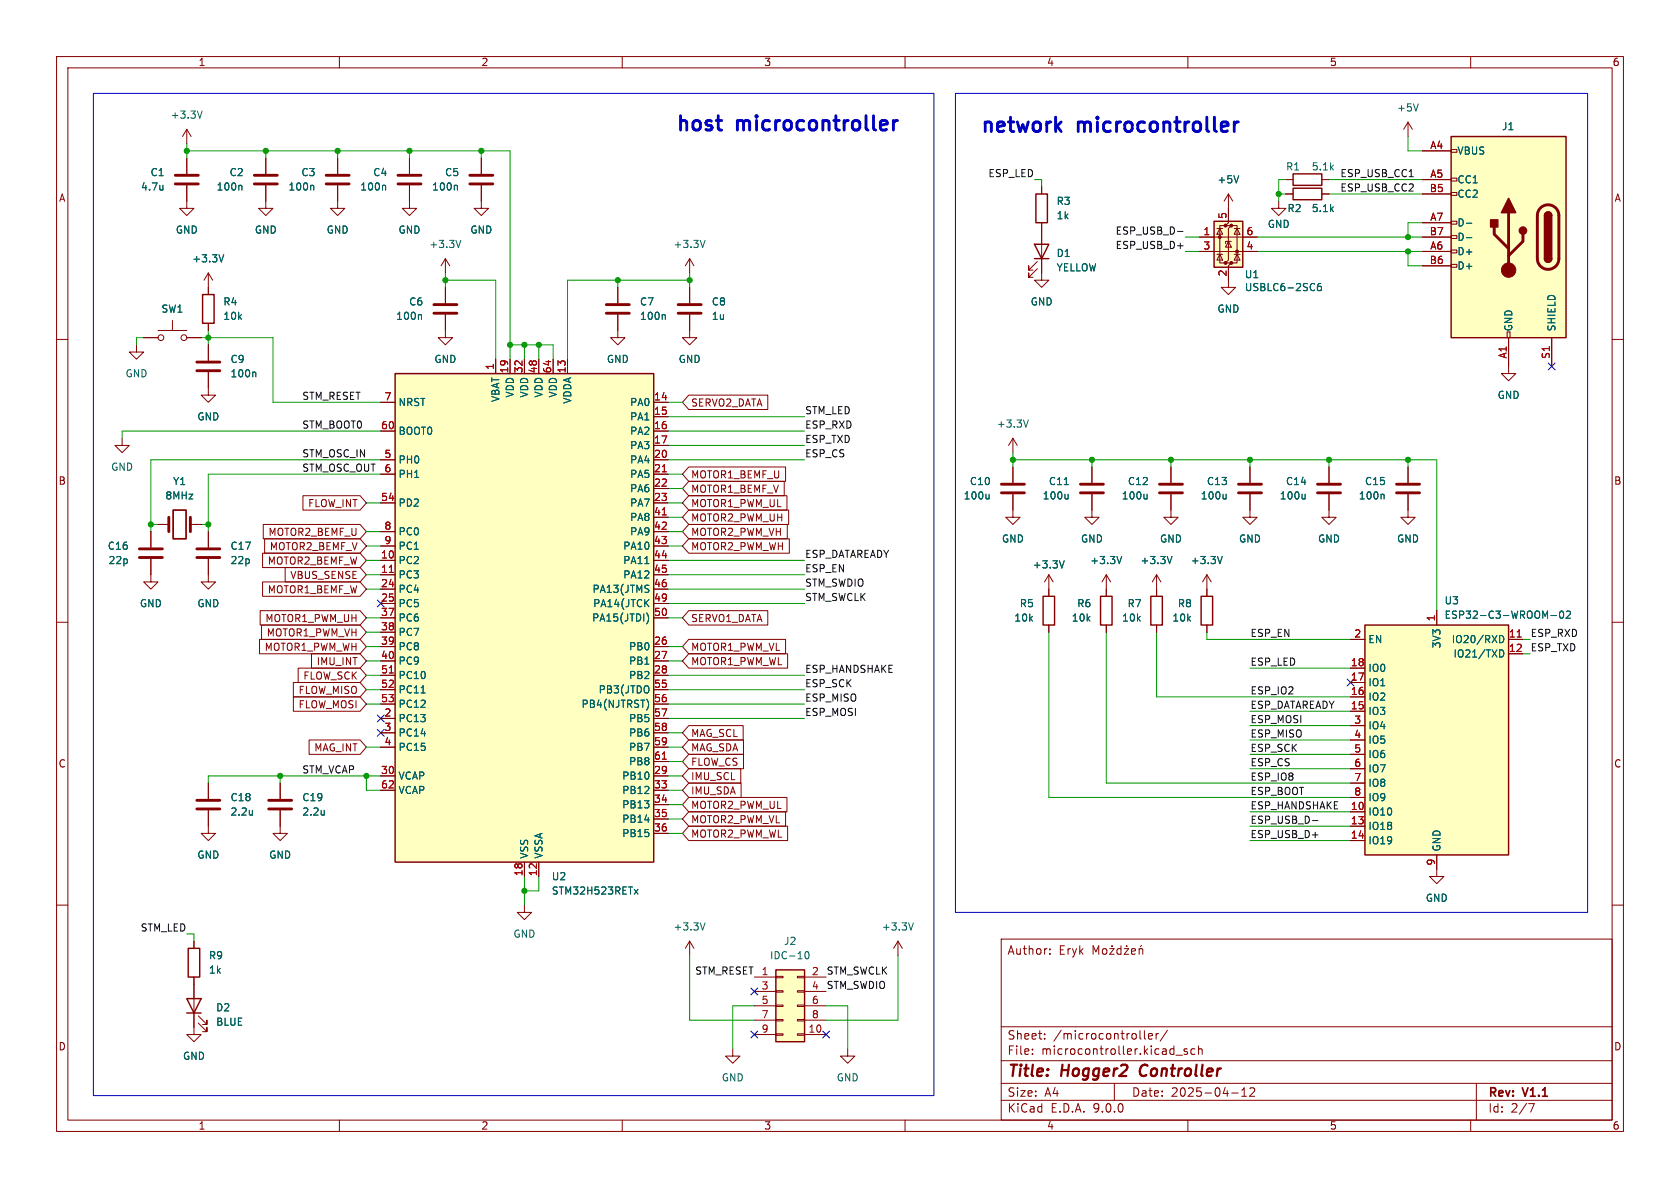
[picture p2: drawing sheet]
<svg xmlns="http://www.w3.org/2000/svg" width="297mm" height="210mm" viewBox="0 0 297 210" stroke-linecap="round" stroke-linejoin="round" font-family="sans-serif">
<g fill="none" stroke="#840000" stroke-width=".18">
<path d="M10 10h277v190h-277zM12 12h273v186h-273zM60 10v2M110 10v2M160 10v2M210 10v2M260 10v2M36.8 48.3l-.7 1.2M36.8 48.3l.8 1.2M36.8 48.3v2.5M10 60h2M285 60h2"/>
<path d="M10 110h2M285 110h2M10 160h2M121.9 166.4l.8 1.2M121.9 166.4l-.7 1.2M121.9 166.4v2.5M177 166h108v32h-108zM185.6 168.6v.1M185.6 167.8v.1M193.2 168.7v-1.5l.5 1.1 .5-1.1v1.5M195 167.8l.4-.1 .3 .3v.4l-.3 .3-.4-.1-.1-.2v-.4zM196.2 167.7h.8l-.8 1h.8"/>
<path d="M196.6 167.2v.1M198.2 167.8l-.5-.1-.2 .3v.4l.1 .2h.6M198.2 167.2v1.5M198.7 167.7h.8l-.8 1h.8M199.2 167.2v.1M200 168.2l.7-.1v-.3l-.5-.1-.2 .2 .1 .7h.6M201.4 167.8l.2-.1 .4 .1v.9M201.4 167.7v1M201.8 167.1l-.2 .2M285 160h2M34.3 181.6v1.3h1.3l-1.3 1.3-1.3-1.3h1.3M60 198v2"/>
<path d="M110 198v2M160 198v2M177 194.5h108M177 191.5h108M177 187.5h108M177 181.5h108M182.5 186.3v.1M182.5 185.5v.1M184.7 183.6v.1M184.7 182.8v.1M197 191.5v3M202.3 182.2v1.3l.2 .2"/>
<path d="M203 183.2l.7-.1v-.3l-.5-.1-.2 .2 .1 .7h.6M204.4 182.7v1M204.8 182.7l-.3 .1-.1 .2M206.4 182.1l-1.3 2M207.9 186.5h1.1M209.9 185.5l-.4-.1-.2 .2 .1 .2 .5 .2v.3h-.6M210 198v2M211.2 185.5l-.4-.1-.3 .3v.4l.2 .2h.5M211.9 185.5l.2-.1 .4 .1v.9M211.9 184.9v1.5M217.7 193.2h1.2M219.5 193.8h.9"/>
<path d="M219.5 192.7l.5-.4v1.5M221 192.4l.5-.1 .2 .1 .1 .3-.9 1.1h.9M260 198v2M261 191.5v6.5M270.2 195.1h1l-.6 1.5"/>
</g>
<path d="M201.8 188.5a1.27 1.27 0 0 0 0 1.6" fill="none" stroke="#840000" stroke-width=".4"/>
<path d="M39.6 45l-.5 1.3M124.6 163.1l-.4 1.3" fill="none" stroke="#006464" stroke-width=".18"/>
<path d="M137.2 171.5h5v12.7h-5z" fill="#ffffc2"/>
<path d="M33 176.5h2.6l-1.3 2.6zM33 179.1h2.6M33.3 167.6h2v5.1h-2zM137.2 171.5h5v12.7h-5z" fill="none" stroke="#840000" stroke-width=".25"/>
<g fill="none" stroke="#840000" stroke-width=".18">
<path d="M33 32.8v4h-1.3l1.3 1.3 1.3-1.3h-1.3M33 22.9v2.5M33 27.9v2.8M33 22.9l.8 1.2M33 22.9l-.7 1.2M47 35.6v1.2h-1.3l1.3 1.3 1.3-1.3h-1.3M72.4 32.8v4h-1.3l1.3 1.3 1.3-1.3h-1.3M72.4 27.9v2.8M85.1 32.8v4h-1.3l1.3 1.3 1.3-1.3h-1.3M85.1 27.9v2.8M25.4 59.7h2.5M27.9 58.4h5.1"/>
<path d="M30.5 56.6v1.8M33 59.7h2.6M78.7 45.7l-.7 1.3M78.7 45.7l.8 1.3M78.7 45.7v2.6M109.2 55.6v4.1h1.3l-1.3 1.3-1.3-1.3h1.3M109.2 50.8v2.8M121.9 55.6v4.1h1.3l-1.3 1.3-1.3-1.3h1.3M121.9 45.7l-.7 1.3M121.9 45.7l.8 1.3M121.9 45.7v2.6M121.9 50.8v2.8"/>
<path d="M21.6 77.5v1.2h1.3l-1.3 1.3-1.3-1.3h1.3M24.1 61v1.2h1.3l-1.3 1.3-1.2-1.3h1.2M36.8 65.8v4.1h1.3l-1.3 1.2-1.2-1.2h1.2M36.8 61v2.8M26.7 94v2.8M26.7 98.8v2.8M27.9 92.7h1.9M33.7 92.7h1.9M36.8 98.8v4.1h1.3l-1.3 1.2-1.2-1.2h1.2M36.8 94v2.8M36.8 138.4v2.8M49.5 138.4v2.8"/>
<path d="M36.8 143.3v4h1.3l-1.3 1.3-1.2-1.3h1.2M49.5 143.3v4h1.3l-1.3 1.3-1.2-1.3h1.2M34.3 166.4v1.2M34.3 172.7v8.9M35.1 179.6l1.5 1.5v-.8v.8h-.8M92.7 160v1.3h1.3l-1.3 1.3-1.3-1.3h1.3M133.3 172.7h3.9M133.3 175.3h3.9M133.3 177.8h3.9M137.2 172.6h1.2v.2h-1.2zM137.2 175.1h1.2v.3h-1.2zM137.2 177.7h1.2v.2h-1.2z"/>
<path d="M141 172.6h1.2v.2h-1.2zM141 175.1h1.2v.3h-1.2zM141 177.7h1.2v.2h-1.2zM142.2 172.7h3.8M142.2 175.3h3.8M142.2 177.8h3.8M158.7 166.4l.8 1.2M158.7 166.4l-.7 1.2M158.7 166.4v2.5M35.1 180.8l1.5 1.6v-.8v.8h-.8M133.3 180.3h3.9M133.3 182.9h3.9"/>
<path d="M137.2 180.2h1.2v.3h-1.2zM137.2 182.8h1.2v.2h-1.2zM141 180.2h1.2v.3h-1.2zM141 182.8h1.2v.2h-1.2zM142.2 180.3h3.8M142.2 182.9h3.8"/>
<circle cx="28.4" cy="59.7" r=".51"/>
<circle cx="32.5" cy="59.7" r=".51"/>
</g>
<g fill="none" stroke="#006464" stroke-width=".18">
<path d="M35.7 19.6l-.4 1.3M28.8 32.8v.8M28.8 33.5h-.1M68 32.8l.2 .1v.7M80.7 32.8l.2 .1v.7M81.5 42.5l-.5 1.3M117.4 55.6l.2 .2v.7M124.6 42.5l-.4 1.3M45 65.8l.2 .2v.6M44.6 143.2v.9M44.6 144h.1M57.3 143.2v.9"/>
<path d="M57.3 144h.1M142.5 168.3l.1-.1a.68 .68 0 0 1 .4 .7 .68 .68 0 0 1-.4 .6 .84 .84 0 0 1-.1-1.2zM161.5 163.1l-.5 1.3"/>
</g>
<g fill="none" stroke="#840000" stroke-width=".51">
<path d="M31 31h4.1M31 32.5h4.1M70.4 31h4M70.4 32.5h4M83.1 31h4M83.1 32.5h4M107.2 53.8h4.1M107.2 55.4h4.1M119.9 53.8h4.1M119.9 55.4h4.1M34.8 64h4.1M34.8 65.5h4.1"/>
<path d="M24.6 97h4.1M24.6 98.6h4.1M29.8 91.4v2.6M33.7 91.4v2.6M34.8 97h4.1M34.8 98.6h4.1M34.8 141.5h4.1M34.8 143h4.1M47.5 141.5h4.1M47.5 143h4.1"/>
</g>
<path d="M30.6 90.2h2.3v5.1h-2.3z" fill="none" stroke="#840000" stroke-width=".3"/>
<path d="M69.8 66h45.8v86.4h-45.8z" fill="#ffffc2"/>
<path d="M183.1 34.3h2.1v5.1h-2.1zM69.8 66h45.8v86.4h-45.8z" fill="none" stroke="#840000" stroke-width=".25"/>
<g fill="none" stroke="#840000" stroke-width=".18">
<path d="M184.1 33v1.3M184.1 39.4v1.2M67.3 71.1h2.5M67.3 76.2h2.5M87.6 63.5v2.5M90.2 63.5v2.5M92.7 63.5v2.5M95.2 63.5v2.5M97.8 63.5v2.5M100.3 63.5v2.5M115.6 71.1h2.5M115.6 76.2h2.5"/>
<path d="M115.6 73.7h2.5M115.6 78.7h2.5M67.3 81.3h2.5M67.3 83.8h2.5M67.3 88.9h2.5M67.3 94h2.5M67.3 96.5h2.5M67.3 99.1h2.5M115.6 81.3h2.5M115.6 83.8h2.5M115.6 88.9h2.5M115.6 94h2.5"/>
<path d="M115.6 96.5h2.5M115.6 99.1h2.5M115.6 86.4h2.5M115.6 91.4h2.5M26.7 101.6v1.3h1.2l-1.2 1.2-1.3-1.2h1.3M67.3 101.6h2.5M67.3 104.1h2.5M67.3 106.7h2.5M67.3 109.2h2.5M67.3 111.8h2.5M67.3 114.3h2.5M67.3 116.8h2.5"/>
<path d="M67.3 119.4h2.5M115.6 101.6h2.5M115.6 104.1h2.5M115.6 106.7h2.5M115.6 109.2h2.5M115.6 114.3h2.5M115.6 116.8h2.5M115.6 119.4h2.5M67.3 121.9h2.5M67.3 124.5h2.5M67.3 127h2.5M67.3 129.5h2.5"/>
<path d="M67.3 132.1h2.5M67.3 137.2h2.5M67.3 139.7h2.5M115.6 121.9h2.5M115.6 124.5h2.5M115.6 127h2.5M115.6 129.5h2.5M115.6 132.1h2.5M115.6 137.2h2.5M115.6 139.7h2.5M115.6 134.6h2.5M92.7 152.4v2.5"/>
<path d="M95.2 152.4v2.5M115.6 142.2h2.5M115.6 144.8h2.5M115.6 147.3h2.5M129.5 185.4v1.3h-1.2l1.2 1.3 1.3-1.3h-1.3M149.9 185.4v1.3h-1.3l1.3 1.3 1.2-1.3h-1.2"/>
</g>
<path d="M117.1 83.4h.7M117.1 91h.7M68.8 101.2h.7M68.8 119h.7M117.1 134.2h.7" fill="none" stroke="#a90000" stroke-width=".18"/>
<path d="M114 99.6h.7M114.2 106.5l.5 .8M114.4 108.4a1.47 1.47 0 0 1-.1 1.9M114.5 103.4l.2 .1M114.7 104.2v.4M114.7 106l-.7 .7M74.4 122.5h.8M114.5 123.8l.2 .6-.2 .9M112.1 157.2l.7 .9M112.8 157.2l-.7 .9" fill="none" stroke="#006464" stroke-width=".18"/>
<path d="M214.6 39.1h5.1v8.1h-5.1z" fill="#ffffc2"/>
<g fill="#840000" stroke="#840000" stroke-width=".18">
<circle cx="215.6" cy="41.9" r=".25"/>
<circle cx="216.7" cy="39.9" r=".25"/>
<circle cx="216.7" cy="46.5" r=".25"/>
<circle cx="217.7" cy="39.9" r=".25"/>
<circle cx="217.7" cy="46.5" r=".25"/>
<circle cx="218.7" cy="44.4" r=".25"/>
</g>
<g fill="none" stroke="#840000" stroke-width=".18">
<path d="M47 27.9v2.8M47 32.8v2.8M59.7 32.8v4h-1.3l1.3 1.3 1.3-1.3h-1.3M59.7 27.9v2.8M216.7 39.9h-1.1v6.6h1.1M217.2 34.3v5.1l-.5 .5h1l-.5 .5v5.6l-.5 .5h1l-.5 .5v2.5M217.2 34.3l-.8 1.3M217.2 34.3l.7 1.3M217.7 39.9h1v6.6h-1M226.1 35.6v1.2h1.2l-1.2 1.3-1.3-1.3h1.3M227.3 31.8h1.3M227.3 34.3h1.3"/>
<path d="M233.7 31.8h1.2M233.7 34.3h1.2M183.4 47.5l-1.5 1.5v-.7v.7h.7M183.4 46.2l-1.5 1.6v-.8v.8h.7M184.1 40.6v8.9h1.3l-1.3 1.3-1.2-1.3h1.2M212.1 41.9h10.1M212.1 44.5h10.1M215.1 45h1.1M215.1 40.4h1.1M215.6 40.4l.6 1h-1.1zM215.6 45l.6 1h-1.1zM217.2 42.7l.5 1h-1z"/>
<path d="M217.7 42.7h-1v.4M218.2 45h1M218.2 40.4h1M218.7 40.4l.5 1h-1zM218.7 45l.5 1h-1zM179.1 77.5l.7 1.2M179.1 77.5l-.8 1.2M179.1 77.5v2.5M179.1 87.4v4h-1.3l1.3 1.3 1.2-1.3h-1.2M179.1 82.6v2.7M193 87.4v4h-1.2l1.2 1.3 1.3-1.3h-1.3M193 82.6v2.7"/>
<path d="M207 87.4v4h-1.3l1.3 1.3 1.3-1.3h-1.3M207 82.6v2.7M221 87.4v4h-1.3l1.3 1.3 1.2-1.3h-1.2M221 82.6v2.7M234.9 87.4v4h-1.2l1.2 1.3 1.3-1.3h-1.3M234.9 82.6v2.7M248.9 87.4v4h-1.3l1.3 1.3 1.3-1.3h-1.3M248.9 82.6v2.7M185.4 104.1v1.3M185.4 110.5v1.3M195.6 104.1v1.3M195.6 110.5v1.3"/>
<path d="M254 153.7v1.2h1.3l-1.3 1.3-1.3-1.3h1.3"/>
</g>
<path d="M214.6 39.1h5.1v8.1h-5.1zM228.6 30.7h5.1v2.1h-5.1zM228.6 33.3h5.1v2h-5.1zM182.9 43.2h2.5l-1.3 2.5zM182.9 45.7h2.5M184.4 105.4h2v5.1h-2zM194.6 105.4h2v5.1h-2z" fill="none" stroke="#840000" stroke-width=".25"/>
<g fill="none" stroke="#006464" stroke-width=".18">
<path d="M42.6 32.8l.2 .1v.7M55.3 32.8l.2 .1v.7M219 31.1l-.4 1.2M233.5 50.1l-.4 .1a.86 .86 0 0 0 0 1.2l.5-.1v-.5l-.2-.2h-.3l-.2 .2M181.8 74.2l-.4 1.3M174.8 87.4v.8M174.8 88.1l-.1 .1M188.2 85.7h.7M188.8 87.4v.8M188.8 88.1l-.2 .1M202.8 87.4v.8M202.8 88.1l-.2 .1"/>
<path d="M216.8 87.4v.8M216.8 88.1l-.2 .1M230.7 87.4v.8M230.7 88.1l-.2 .1M244.5 87.4l.2 .1v.7"/>
</g>
<g fill="none" stroke="#840000" stroke-width=".51">
<path d="M45 31h4M45 32.5h4M57.7 31h4M57.7 32.5h4M177 85.6h4.1M177 87.1h4.1M191 85.6h4.1M191 87.1h4.1M205 85.6h4M205 87.1h4M218.9 85.6h4.1M218.9 87.1h4.1"/>
<path d="M232.9 85.6h4.1M232.9 87.1h4.1M246.9 85.6h4.1M246.9 87.1h4.1"/>
</g>
<path d="M241.3 110.5h25.4v40.6h-25.4z" fill="#ffffc2"/>
<path d="M35.8 52.1h2v5.1h-2zM203.5 105.4h2v5.1h-2zM212.3 105.4h2.1v5.1h-2.1zM241.3 110.5h25.4v40.6h-25.4z" fill="none" stroke="#840000" stroke-width=".25"/>
<g fill="none" stroke="#840000" stroke-width=".18">
<path d="M248.9 21.6l-.7 1.3M248.9 21.6l.8 1.3M248.9 21.6v2.5M36.8 50.8v1.3M36.8 57.2v1.2M217.2 49.5v1.3h1.2l-1.2 1.3-1.3-1.3h1.3M185.4 101.6l-.7 1.3M185.4 101.6l.8 1.3M185.4 101.6v2.5M195.6 101.6l-.8 1.3M195.6 101.6l.7 1.3M195.6 101.6v2.5"/>
<path d="M204.5 101.6v3.8M204.5 110.5v1.3M204.5 101.6l-.8 1.3M204.5 101.6l.7 1.3M213.4 101.6l-.8 1.3M213.4 101.6l.7 1.3M213.4 101.6v3.8M213.4 110.5v1.3M238.8 113h2.5M238.8 118.1h2.5M254 108v2.5M266.7 113h2.5"/>
<path d="M266.7 115.6h2.5M238.8 120.7h2.5M238.8 123.2h2.5M238.8 125.7h2.5M238.8 128.3h2.5M238.8 130.8h2.5M238.8 133.4h2.5M238.8 135.9h2.5M238.8 138.4h2.5M238.8 141h2.5M238.8 143.5h2.5M238.8 146.1h2.5"/>
<path d="M238.8 148.6h2.5M254 151.1v2.6"/>
</g>
<path d="M250.7 18.4l-.4 1.2M188.1 99.1l-.4 1.3M198.3 98.4l-.4 1.2M207.2 98.4l-.4 1.2M216.1 98.4l-.4 1.2M265.1 112.3a.64 .64 0 0 1 .8 .7 .64 .64 0 0 1-.8 .6M265.1 114.9a.64 .64 0 0 1 .8 .6 .64 .64 0 0 1-.8 .6M274.2 108.8h1M275.8 108.1l.2-.1a.68 .68 0 0 1 .4 .7 .68 .68 0 0 1-.4 .6l-.2-.1-.1-.4zM276.9 108.1l.5-.1 .2 .4-.7 .9h.7" fill="none" stroke="#006464" stroke-width=".18"/>
<path d="M268.2 112.6h.7" fill="none" stroke="#a90000" stroke-width=".18"/>
<path d="M256.5 24.1h20.4v35.6h-20.4z" fill="#ffffc2"/>
<g fill="none" stroke="#840000" stroke-width=".18">
<path d="M33 27.9v2.8M33 32.8v2.8M47 27.9v2.8M47 32.8v2.8M59.7 27.9v2.8M59.7 32.8v2.8M72.4 27.9v2.8M72.4 32.8v2.8M85.1 27.9v2.8M85.1 32.8v2.8M184.1 33v1.3M184.1 39.4v3.8"/>
<path d="M217.2 36.8v2.6M227.3 34.3h1.3M233.7 34.3h1.2M251.5 26.7h5M251.5 31.8h5M251.5 34.3h5M251.5 39.4h5M256.5 26.4h1.1v.5h-1.1zM256.5 31.5h1.1v.5h-1.1zM256.5 34h1.1v.5h-1.1zM256.5 39.1h1.1v.5h-1.1zM25.4 59.7h2.5"/>
<path d="M33 59.7h2.6M36.8 50.8v1.3M36.8 57.2v1.2M78.7 55.6v4.1h1.3l-1.3 1.3-1.2-1.3h1.2M78.7 50.8v2.8M109.2 50.8v2.8M109.2 55.6v2.8M121.9 50.8v2.8M121.9 55.6v2.8M184.1 45.7v2.6M212.1 41.9h2.5M212.1 44.5h2.5"/>
<path d="M217.2 47v2.5M219.7 41.9h2.5M219.7 44.5h2.5M251.5 41.9h5M251.5 44.5h5M251.5 47h5M256.5 41.7h1.1v.5h-1.1zM256.5 44.2h1.1v.5h-1.1zM256.5 46.7h1.1v.5h-1.1zM266.4 58.7h.6v1h-.6zM266.7 59.7v6.3h1.3l-1.3 1.3-1.3-1.3h1.3M274.3 59.7v5.1"/>
<path d="M36.8 61v2.8M36.8 65.8v2.8M67.3 71.1h2.5M67.3 76.2h2.5M87.6 63.5v2.5M90.2 63.5v2.5M92.7 63.5v2.5M95.2 63.5v2.5M97.8 63.5v2.5M100.3 63.5v2.5M115.6 71.1h2.5M115.6 76.2h2.5"/>
<path d="M115.6 73.7h2.5M115.6 78.7h2.5M121.8 69.8h13.9v2.6h-13.9l-1.2-1.3zM26.7 94v2.8M26.7 98.8v2.8M27.9 92.7h1.3M34.3 92.7h1.3M36.8 94v2.8M36.8 98.8v2.8M46.4 97.8h17.3l1.1 1.3-1.1 1.2h-17.3zM46.5 92.7h17.2l1.1 1.3-1.1 1.3h-17.2zM46.8 95.2h16.9l1.1 1.3-1.1 1.3h-16.9z"/>
<path d="M53.6 87.6h10.1l1.1 1.3-1.1 1.3h-10.1zM67.3 81.3h2.5M67.3 83.8h2.5M67.3 88.9h2.5M67.3 94h2.5M67.3 96.5h2.5M67.3 99.1h2.5M115.6 81.3h2.5M115.6 83.8h2.5M115.6 88.9h2.5M115.6 94h2.5M115.6 96.5h2.5"/>
<path d="M115.6 99.1h2.5M115.6 86.4h2.5M115.6 91.4h2.5M121.8 95.2h17.7v2.6h-17.7l-1.2-1.3zM121.8 85.1h16.8v2.5h-16.8l-1.2-1.2zM121.8 82.5h17.1v2.6h-17.1l-1.2-1.3zM121.8 87.6h17.3v2.6h-17.3l-1.2-1.3zM121.8 90.2h17.6v2.5h-17.6l-1.2-1.3zM121.8 92.7h17.4v2.6h-17.4l-1.2-1.3zM179.1 82.6v2.7M179.1 87.4v2.8M193 82.6v2.7"/>
<path d="M193 87.4v2.8M207 82.6v2.7M207 87.4v2.8M221 82.6v2.7M221 87.4v2.8M234.9 82.6v2.7M234.9 87.4v2.8M248.9 82.6v2.7M248.9 87.4v2.8M45.9 113h17.8l1.1 1.3-1.1 1.3h-17.8zM46 107.9h17.7l1.1 1.3-1.1 1.3h-17.7zM46.2 110.5h17.5l1.1 1.3-1.1 1.2h-17.5z"/>
<path d="M46.4 102.9h17.3l1.1 1.2-1.1 1.3h-17.3zM50.4 100.3h13.3l1.1 1.3-1.1 1.3h-13.3zM52.7 118.1h11l1.1 1.3-1.1 1.3h-11zM55.1 115.6h8.6l1.1 1.2-1.1 1.3h-8.6zM67.3 101.6h2.5M67.3 104.1h2.5M67.3 106.7h2.5M67.3 109.2h2.5M67.3 111.8h2.5M67.3 114.3h2.5M67.3 116.8h2.5M67.3 119.4h2.5"/>
<path d="M115.6 101.6h2.5M115.6 104.1h2.5M115.6 106.7h2.5M115.6 109.2h2.5M115.6 114.3h2.5M115.6 116.8h2.5M115.6 119.4h2.5M121.8 107.9h13.9v2.6h-13.9l-1.2-1.3zM121.8 113h17.1v2.6h-17.1l-1.2-1.3zM121.8 115.6h17.4v2.5h-17.4l-1.2-1.3zM185.4 104.1v1.3M185.4 110.5v1.3"/>
<path d="M195.6 104.1v1.3M195.6 110.5v1.3M204.5 104.1v1.3M204.5 110.5v1.3M213.4 104.1v1.3M213.4 110.5v1.3M238.8 113h2.5M238.8 118.1h2.5M254 108v2.5M266.7 113h2.5M266.7 115.6h2.5M36.8 138.4v2.8"/>
<path d="M49.5 138.4v2.8M51.9 120.6h11.8l1.1 1.3-1.1 1.3h-11.8zM51.9 123.2h11.8l1.1 1.3-1.1 1.2h-11.8zM54.6 130.8h9.1l1.1 1.3-1.1 1.3h-9.1zM67.3 121.9h2.5M67.3 124.5h2.5M67.3 127h2.5M67.3 129.5h2.5M67.3 132.1h2.5M67.3 137.2h2.5M67.3 139.7h2.5M115.6 121.9h2.5"/>
<path d="M115.6 124.5h2.5M115.6 127h2.5M115.6 129.5h2.5M115.6 132.1h2.5M115.6 137.2h2.5M115.6 139.7h2.5M115.6 134.6h2.5M121.8 135.9h9.2v2.5h-9.2l-1.2-1.2zM121.8 138.4h9.2v2.6h-9.2l-1.2-1.3zM121.8 133.3h9.6v2.6h-9.6l-1.2-1.3zM121.8 128.3h9.6v2.5h-9.6l-1.2-1.3zM121.8 130.8h9.6v2.6h-9.6l-1.2-1.3z"/>
<path d="M238.8 120.7h2.5M238.8 123.2h2.5M238.8 125.7h2.5M238.8 128.3h2.5M238.8 130.8h2.5M238.8 133.4h2.5M238.8 135.9h2.5M238.8 138.4h2.5M36.8 143.3v2.8M49.5 143.3v2.8M92.7 152.4v2.5M95.2 152.4v2.5"/>
<path d="M115.6 142.2h2.5M115.6 144.8h2.5M115.6 147.3h2.5M121.8 141h17.3v2.5h-17.3l-1.2-1.3zM121.8 143.5h17.1v2.6h-17.1l-1.2-1.3zM121.8 146h17.4v2.6h-17.4l-1.2-1.3zM238.8 141h2.5M238.8 143.5h2.5M238.8 146.1h2.5M238.8 148.6h2.5M254 151.1v2.6M34.3 166.4v1.2"/>
<path d="M34.3 172.7v3.8M34.3 179.1v2.5"/>
</g>
<path d="M256.5 24.1h20.4v35.6h-20.4zM273 38.1a.64 .64 0 0 1 .7-.6 .64 .64 0 0 1 .6 .6M273 45.7a.64 .64 0 0 0 .7 .7 .64 .64 0 0 0 .6-.7" fill="none" stroke="#840000" stroke-width=".25"/>
<path d="M266.7 37.6v10.2M272.3 36.8a1.91 1.91 0 0 1 2.1-.5 1.91 1.91 0 0 1 1.2 1.8v7.6a1.91 1.91 0 0 1-1.9 1.9 1.91 1.91 0 0 1-1.9-1.9v-7.7l.2-.7zM76.7 53.8h4.1M76.7 55.4h4.1M264.2 40.1v1.3l2.5 2.5M269.2 41.4v1.3l-2.5 2.5" fill="none" stroke="#840000" stroke-width=".51"/>
<g fill="#840000" stroke="#840000" stroke-width=".25">
<path d="M273 38.1h1.3v7.6h-1.3z"/>
<path d="M273.2 37.7a.64 .64 0 0 1 .7-.2 .64 .64 0 0 1 .4 .6h-1.3z"/>
<path d="M273 45.7h1.3a.64 .64 0 0 1-.6 .7 .64 .64 0 0 1-.7-.7z"/>
<path d="M266.7 35.1l1.3 2.5h-2.6z"/>
<path d="M263.5 38.9h1.3v1.2h-1.3z"/>
<circle cx="269.2" cy="40.8" r=".63"/>
</g>
<circle cx="266.7" cy="47.8" r="1.27" fill="#840000" stroke="#840000" stroke-width=".18"/>
<g fill="none" stroke="#006464" stroke-width=".18">
<path d="M28.8 32.8v.8M28.8 33.5h-.1M42.6 32.8l.2 .1v.7M55.3 32.8l.2 .1v.7M68 32.8l.2 .1v.7M80.7 32.8l.2 .1v.7M219 31.1l-.4 1.2M259.2 39.5h1M39.6 45l-.5 1.3M74.3 55.6l.2 .2v.7M117.4 55.6l.2 .2v.7M233.5 50.1l-.4 .1a.86 .86 0 0 0 0 1.2l.5-.1v-.5l-.2-.2h-.3l-.2 .2"/>
<path d="M259.2 42h1M45 65.8l.2 .2v.6M114 99.6h.7M174.8 87.4v.8M174.8 88.1l-.1 .1M188.1 99.1l-.4 1.3M188.2 85.7h.7M188.8 87.4v.8M188.8 88.1l-.2 .1M198.3 98.4l-.4 1.2M202.8 87.4v.8M202.8 88.1l-.2 .1"/>
<path d="M207.2 98.4l-.4 1.2M216.1 98.4l-.4 1.2M216.8 87.4v.8M216.8 88.1l-.2 .1M230.7 87.4v.8M230.7 88.1l-.2 .1M244.5 87.4l.2 .1v.7M114.2 106.5l.5 .8M114.4 108.4a1.47 1.47 0 0 1-.1 1.9M114.5 103.4l.2 .1M114.7 104.2v.4M114.7 106l-.7 .7"/>
<path d="M265.1 112.3a.64 .64 0 0 1 .8 .7 .64 .64 0 0 1-.8 .6M265.1 114.9a.64 .64 0 0 1 .8 .6 .64 .64 0 0 1-.8 .6M274.2 108.8h1M275.8 108.1l.2-.1a.68 .68 0 0 1 .4 .7 .68 .68 0 0 1-.4 .6l-.2-.1-.1-.4zM276.9 108.1l.5-.1 .2 .4-.7 .9h.7M74.4 122.5h.8M114.5 123.8l.2 .6-.2 .9M44.6 143.2v.9M44.6 144h.1M57.3 143.2v.9M57.3 144h.1M112.1 157.2l.7 .9"/>
<path d="M112.8 157.2l-.7 .9"/>
</g>
<path d="M249.1 31.2h.7M208.2 43.5h.9M208.2 40.9h.9M232 147.6h1M232 145.1h1" fill="none" stroke="#0f0f0f" stroke-width=".18"/>
<g fill="none" stroke="#009600" stroke-width=".18">
<path d="M33 26.7h57.2v36.8M33 25.4v2.5M47 26.7v1.2M59.7 26.7v1.2M72.4 26.7v1.2M85.1 26.7v1.2M182.9 31.8h1.2v1.2M226.1 34.3h1.2M227.3 31.8h-1.2v3.8M234.9 31.8h16.6M234.9 34.3h16.6M248.9 24.1v2.6h2.6"/>
<path d="M251.5 39.4h-2.6v2.5M25.4 59.7h-1.3v1.3M35.6 59.7h12.7v11.4h19M36.8 58.4v2.6M78.7 48.3v2.5M78.7 49.5h8.9v14M109.2 49.5v1.3M121.9 48.3v2.5M121.9 49.5h-21.6v14M209.5 41.9h2.6M209.5 44.5h2.6M222.2 41.9h29.3"/>
<path d="M222.2 44.5h29.3M248.9 44.5v2.5h2.6M67.3 76.2h-45.7v1.3M90.2 61h7.6v2.5M92.7 61v2.5M95.2 61v2.5M118.1 78.7h24.1M118.1 76.2h24.1M118.1 73.7h24.1M118.1 71.1h2.5M26.7 92.7h1.2M35.6 92.7h1.2"/>
<path d="M64.8 96.5h2.5M64.8 88.9h2.5M64.8 94h2.5M64.8 99.1h2.5M67.3 81.3h-40.6v12.7M67.3 83.8h-30.5v10.2M118.1 81.3h24.1M118.1 96.5h2.5M118.1 88.9h2.5M118.1 83.8h2.5M118.1 86.4h2.5M118.1 94h2.5"/>
<path d="M118.1 99.1h24.1M118.1 91.4h2.5M179.1 81.3h74.9v26.7M179.1 80v2.6M193 81.3v1.3M207 81.3v1.3M221 81.3v1.3M234.9 81.3v1.3M248.9 81.3v1.3M64.8 114.3h2.5M64.8 104.1h2.5M64.8 119.4h2.5"/>
<path d="M64.8 101.6h2.5M64.8 111.8h2.5M64.8 109.2h2.5M64.8 116.8h2.5M118.1 114.3h2.5M118.1 104.1h24.1M118.1 119.4h24.1M118.1 101.6h24.1M118.1 109.2h2.5M118.1 116.8h2.5M118.1 106.7h24.1M185.4 111.8v29.2h53.4"/>
<path d="M195.6 111.8v26.6h43.2M204.5 111.8v11.4h34.3M213.4 111.8v1.2h25.4M221 118.1h17.8M269.2 113h1.3M269.2 115.6h1.3M49.5 137.2v1.2M64.8 137.2v2.5h2.5M64.8 121.9h2.5M64.8 124.5h2.5M64.8 132.1h2.5M67.3 137.2h-30.5v1.2"/>
<path d="M118.1 137.2h2.5M118.1 139.7h2.5M118.1 121.9h24.1M118.1 127h24.1M118.1 124.5h24.1M118.1 129.5h2.5M118.1 134.6h2.5M118.1 132.1h2.5M221 130.8h17.8M221 135.9h17.8M221 133.4h17.8M221 128.3h17.8"/>
<path d="M221 125.7h17.8M92.7 154.9v5.1M95.2 154.9v2.6h-2.5M118.1 144.8h2.5M118.1 147.3h2.5M118.1 142.2h2.5M221 146.1h17.8M221 143.5h17.8M221 148.6h17.8M33 165.1h1.3v1.3M121.9 168.9v11.4h11.4M133.3 177.8h-3.8v7.6"/>
<path d="M146 177.8h3.9v7.6M158.7 168.9v11.4h-12.7"/>
</g>
<g fill="none" stroke="#000084" stroke-width=".18">
<path d="M273.7 64.2l1.2 1.2M274.9 64.2l-1.2 1.2M66.7 106.1l1.2 1.2M67.9 106.1l-1.2 1.2M66.7 128.9l1.2 1.2M66.7 126.4l1.2 1.2M67.9 128.9l-1.2 1.2M67.9 126.4l-1.2 1.2M238.2 120l1.2 1.3M239.4 120l-1.2 1.3M132.7 174.7l1.3 1.2M134 174.7l-1.3 1.2"/>
<path d="M132.7 182.3l1.3 1.2M134 182.3l-1.3 1.2M145.4 182.3l1.3 1.2M146.7 182.3l-1.3 1.2"/>
</g>
<path d="M157.9 21.3v1.7M158.7 21.3a.65 .65 0 0 0-.8 .5M218.2 21.6v1.7M218.9 21.6a.65 .65 0 0 0-.7 .4" fill="none" stroke="#0000c2" stroke-width=".51"/>
<path d="M16.5 16.5h148.6v177.2h-148.6zM168.9 16.5h111.8v144.8h-111.8z" fill="none" stroke="#0000c2" stroke-width=".18"/>
<path d="M117.1 83.4h.7M117.1 91h.7M68.8 101.2h.7M68.8 119h.7M268.2 112.6h.7M117.1 134.2h.7" fill="none" stroke="#a90000" stroke-width=".18"/>
<g fill="#009600" stroke="#009600" stroke-width=".18">
<circle cx="85.1" cy="26.7" r=".46"/>
<circle cx="95.2" cy="61" r=".46"/>
<circle cx="109.2" cy="49.5" r=".46"/>
<circle cx="59.7" cy="26.7" r=".46"/>
<circle cx="72.4" cy="26.7" r=".46"/>
<circle cx="92.7" cy="157.5" r=".46"/>
<circle cx="49.5" cy="137.2" r=".46"/>
<circle cx="64.8" cy="137.2" r=".46"/>
<circle cx="78.7" cy="49.5" r=".46"/>
<circle cx="92.7" cy="61" r=".46"/>
<circle cx="90.2" cy="61" r=".46"/>
<circle cx="26.7" cy="92.7" r=".46"/>
<circle cx="36.8" cy="59.7" r=".46"/>
<circle cx="36.8" cy="92.7" r=".46"/>
<circle cx="47" cy="26.7" r=".46"/>
<circle cx="33" cy="26.7" r=".46"/>
<circle cx="121.9" cy="49.5" r=".46"/>
<circle cx="226.1" cy="34.3" r=".46"/>
<circle cx="248.9" cy="41.9" r=".46"/>
<circle cx="248.9" cy="44.5" r=".46"/>
<circle cx="248.9" cy="81.3" r=".46"/>
<circle cx="221" cy="81.3" r=".46"/>
<circle cx="234.9" cy="81.3" r=".46"/>
<circle cx="193" cy="81.3" r=".46"/>
<circle cx="207" cy="81.3" r=".46"/>
<circle cx="179.1" cy="81.3" r=".46"/>
</g>
<g font-size="3.5" fill="#0000c2">
<text x="119.4" y="23.9">host</text>
<text x="130.4" y="23.9">microcontroller</text>
<text x="173.2" y="24.1">network</text>
<text x="190.7" y="24.1">microcontroller</text>
</g>
<g font-size="2.8" fill="#840000">
<text x="178" y="190.9">Title:</text>
<text x="187.7" y="190.9">Hogger2</text>
<text x="202.4" y="190.9">Controller</text>
</g>
<g font-size="2.1" fill="#840000">
<text x="178" y="169">Author:</text>
<text x="187.2" y="169">Eryk</text>
<text x="178" y="184">Sheet:</text>
<text x="186.2" y="184">/microcontroller/</text>
<text x="178" y="186.7">File:</text>
<text x="184.1" y="186.7">microcontroller.kicad_sch</text>
<text x="178" y="196.9">KiCad</text>
<text x="178" y="194.1">Size:</text>
<text x="184.7" y="194.1">A4</text>
<text x="185.7" y="196.9">E.D.A.</text>
<text x="193.3" y="196.9">9.0.0</text>
<text x="200" y="194.1">Date:</text>
<text x="207" y="194.1">2025-04-12</text>
<text x="263" y="194.3">Rev:</text>
<text x="263" y="196.9">Id:</text>
<text x="267.1" y="196.9">2/7</text>
<text x="269.4" y="194.3">V1.1</text>
</g>
<g font-size="1.8" fill="#840000">
<text x="35" y="11.9">1</text>
<text x="85" y="11.9">2</text>
<text x="135" y="11.9">3</text>
<text x="185" y="11.9">4</text>
<text x="235" y="11.9">5</text>
<text x="285" y="11.9">6</text>
<text x="10.3" y="35.9">A</text>
<text x="285.3" y="35.9">A</text>
<text x="122.1" y="72.1">SERVO2_DATA</text>
<text x="10.3" y="85.9">B</text>
<text x="54.4" y="89.9">FLOW_INT</text>
<text x="122.1" y="87.3">MOTOR1_BEMF_V</text>
<text x="122.1" y="84.8">MOTOR1_BEMF_U</text>
<text x="122.1" y="89.9">MOTOR1_PWM_UL</text>
<text x="285.3" y="85.9">B</text>
<text x="47.4" y="94.9">MOTOR2_BEMF_U</text>
<text x="122.1" y="92.4">MOTOR2_PWM_UH</text>
<text x="122.1" y="94.9">MOTOR2_PWM_VH</text>
<text x="47.2" y="100">MOTOR2_BEMF_W</text>
<text x="47.6" y="97.5">MOTOR2_BEMF_V</text>
<text x="122.1" y="97.5">MOTOR2_PWM_WH</text>
<text x="47.2" y="105.1">MOTOR1_BEMF_W</text>
<text x="51.2" y="102.6">VBUS_SENSE</text>
<text x="46.8" y="110.2">MOTOR1_PWM_UH</text>
<text x="47.1" y="112.7">MOTOR1_PWM_VH</text>
<text x="122.1" y="110.2">SERVO1_DATA</text>
<text x="46.7" y="115.3">MOTOR1_PWM_WH</text>
<text x="55.9" y="117.8">IMU_INT</text>
<text x="122.1" y="115.3">MOTOR1_PWM_VL</text>
<text x="122.1" y="117.8">MOTOR1_PWM_WL</text>
<text x="52.7" y="122.9">FLOW_MISO</text>
<text x="52.7" y="125.4">FLOW_MOSI</text>
<text x="53.5" y="120.3">FLOW_SCK</text>
<text x="122.1" y="130.5">MAG_SCL</text>
<text x="10.3" y="135.9">C</text>
<text x="55.5" y="133">MAG_INT</text>
<text x="122.1" y="135.6">FLOW_CS</text>
<text x="122.1" y="133">MAG_SDA</text>
<text x="285.3" y="135.9">C</text>
<text x="122.1" y="143.2">MOTOR2_PWM_UL</text>
<text x="122.1" y="138.1">IMU_SCL</text>
<text x="122.1" y="140.7">IMU_SDA</text>
<text x="122.1" y="145.7">MOTOR2_PWM_VL</text>
<text x="122.1" y="148.3">MOTOR2_PWM_WL</text>
<text x="10.3" y="185.9">D</text>
<text x="285.3" y="185.9">D</text>
<text x="35" y="199.9">1</text>
<text x="85" y="199.9">2</text>
<text x="135" y="199.9">3</text>
<text x="185" y="199.9">4</text>
<text x="235" y="199.9">5</text>
<text x="285" y="199.9">6</text>
</g>
<g font-size="1.8" fill="#006464">
<text x="30.1" y="21.2">+3.3V</text>
<text x="246.9" y="19.9">+5V</text>
<text x="265.4" y="23.2">J1</text>
<text x="257.6" y="27.5">VBUS</text>
<text x="24.8" y="33.9">4.7u</text>
<text x="26.5" y="31.3">C1</text>
<text x="38.2" y="33.9">100n</text>
<text x="40.5" y="31.3">C2</text>
<text x="50.9" y="33.9">100n</text>
<text x="53.2" y="31.3">C3</text>
<text x="63.6" y="33.9">100n</text>
<text x="65.9" y="31.3">C4</text>
<text x="76.3" y="33.9">100n</text>
<text x="78.6" y="31.3">C5</text>
<text x="215.1" y="32.6">+5V</text>
<text x="227.3" y="30.3">R1</text>
<text x="231.8" y="30.3">5.1k</text>
<text x="257.6" y="32.6">CC1</text>
<text x="257.6" y="35.2">CC2</text>
<text x="31" y="41.5">GND</text>
<text x="45" y="41.5">GND</text>
<text x="57.7" y="41.5">GND</text>
<text x="70.4" y="41.5">GND</text>
<text x="83.1" y="41.5">GND</text>
<text x="186.7" y="36.4">R3</text>
<text x="186.7" y="39">1k</text>
<text x="224" y="40.5">GND</text>
<text x="227.5" y="37.7">R2</text>
<text x="231.8" y="37.7">5.1k</text>
<text x="257.6" y="40.2">D-</text>
<text x="33.9" y="46.6">+3.3V</text>
<text x="75.8" y="44">+3.3V</text>
<text x="119" y="44">+3.3V</text>
<text x="186.7" y="45.6">D1</text>
<text x="257.6" y="42.8">D-</text>
<text x="257.6" y="45.3">D+</text>
<text x="257.6" y="47.9">D+</text>
<text x="186.7" y="48.2">YELLOW</text>
<text x="220" y="51.7">USBLC6-2SC6</text>
<text x="220" y="49.4">U1</text>
<text x="28.4" y="55.5">SW1</text>
<text x="39.4" y="54.2">R4</text>
<text x="39.4" y="56.7">10k</text>
<text x="69.9" y="56.7">100n</text>
<text x="72.2" y="54.2">C6</text>
<text x="113" y="54.2">C7</text>
<text x="113" y="56.7">100n</text>
<text x="125.7" y="54.2">C8</text>
<text x="125.7" y="56.7">1u</text>
<text x="182.1" y="54.2">GND</text>
<text x="215.1" y="55.5">GND</text>
<text x="267.6" y="58.7" transform="rotate(-90 267.6 58.7)">GND</text>
<text x="275.2" y="58.7" transform="rotate(-90 275.2 58.7)">SHIELD</text>
<text x="40.6" y="64.4">C9</text>
<text x="76.7" y="64.4">GND</text>
<text x="107.2" y="64.4">GND</text>
<text x="119.9" y="64.4">GND</text>
<text x="22.1" y="66.9">GND</text>
<text x="40.6" y="66.9">100n</text>
<text x="70.4" y="72">NRST</text>
<text x="88.5" y="71.2" transform="rotate(-90 88.5 71.2)">VBAT</text>
<text x="91" y="70.4" transform="rotate(-90 91 70.4)">VDD</text>
<text x="93.6" y="70.4" transform="rotate(-90 93.6 70.4)">VDD</text>
<text x="96.1" y="70.4" transform="rotate(-90 96.1 70.4)">VDD</text>
<text x="98.7" y="70.4" transform="rotate(-90 98.7 70.4)">VDD</text>
<text x="101.2" y="71.5" transform="rotate(-90 101.2 71.5)">VDDA</text>
<text x="111.3" y="72">PA0</text>
<text x="264.7" y="70.7">GND</text>
<text x="34.8" y="74.5">GND</text>
<text x="70.4" y="77.1">BOOT0</text>
<text x="111.3" y="74.5">PA1</text>
<text x="111.3" y="77.1">PA2</text>
<text x="176.1" y="75.8">+3.3V</text>
<text x="19.6" y="83.4">GND</text>
<text x="70.4" y="82.1">PH0</text>
<text x="111.3" y="79.6">PA3</text>
<text x="111.3" y="82.1">PA4</text>
<text x="29.1" y="88.5">8MHz</text>
<text x="30.5" y="86">Y1</text>
<text x="70.4" y="84.7">PH1</text>
<text x="70.4" y="89.8">PD2</text>
<text x="111.3" y="84.7">PA5</text>
<text x="111.3" y="87.2">PA6</text>
<text x="111.3" y="89.8">PA7</text>
<text x="170.3" y="88.5">100u</text>
<text x="171.4" y="86">C10</text>
<text x="184.2" y="88.5">100u</text>
<text x="185.3" y="86">C11</text>
<text x="198.2" y="88.5">100u</text>
<text x="199.3" y="86">C12</text>
<text x="212.2" y="88.5">100u</text>
<text x="213.3" y="86">C13</text>
<text x="226.1" y="88.5">100u</text>
<text x="227.2" y="86">C14</text>
<text x="240.1" y="88.5">100n</text>
<text x="241.2" y="86">C15</text>
<text x="70.4" y="94.8">PC0</text>
<text x="111.3" y="92.3">PA8</text>
<text x="111.3" y="94.8">PA9</text>
<text x="19" y="97.4">C16</text>
<text x="19.1" y="99.9">22p</text>
<text x="40.6" y="97.4">C17</text>
<text x="40.6" y="99.9">22p</text>
<text x="70.4" y="97.4">PC1</text>
<text x="70.4" y="99.9">PC2</text>
<text x="110.1" y="97.4">PA10</text>
<text x="110.1" y="99.9">PA11</text>
<text x="177" y="96.1">GND</text>
<text x="182.5" y="100.7">+3.3V</text>
<text x="191" y="96.1">GND</text>
<text x="192.6" y="99.9">+3.3V</text>
<text x="201.5" y="99.9">+3.3V</text>
<text x="205" y="96.1">GND</text>
<text x="210.4" y="99.9">+3.3V</text>
<text x="218.9" y="96.1">GND</text>
<text x="232.9" y="96.1">GND</text>
<text x="246.9" y="96.1">GND</text>
<text x="24.6" y="107.5">GND</text>
<text x="34.8" y="107.5">GND</text>
<text x="70.4" y="102.5">PC3</text>
<text x="70.4" y="105">PC4</text>
<text x="70.4" y="107.5">PC5</text>
<text x="104.6" y="105">PA13(JTMS</text>
<text x="104.8" y="107.5">PA14(JTCK</text>
<text x="110.1" y="102.5">PA12</text>
<text x="180.2" y="107.5">R5</text>
<text x="190.3" y="107.5">R6</text>
<text x="199.2" y="107.5">R7</text>
<text x="208.1" y="107.5">R8</text>
<text x="255.3" y="107">U3</text>
<text x="70.4" y="110.1">PC6</text>
<text x="70.4" y="112.6">PC7</text>
<text x="104.6" y="110.1">PA15(JTDI)</text>
<text x="179.2" y="110.1">10k</text>
<text x="189.4" y="110.1">10k</text>
<text x="198.3" y="110.1">10k</text>
<text x="207.2" y="110.1">10k</text>
<text x="241.8" y="113.9">EN</text>
<text x="255.3" y="109.6">ESP32-C3-WROOM-02</text>
<text x="256.6" y="113.9">IO20/RXD</text>
<text x="70.4" y="115.2">PC8</text>
<text x="70.4" y="117.7">PC9</text>
<text x="111.1" y="115.2">PB0</text>
<text x="111.1" y="117.7">PB1</text>
<text x="241.8" y="119">IO0</text>
<text x="254.9" y="114.7" transform="rotate(-90 254.9 114.7)">3V3</text>
<text x="256.9" y="116.4">IO21/TXD</text>
<text x="70.4" y="120.2">PC10</text>
<text x="70.4" y="122.8">PC11</text>
<text x="70.4" y="125.3">PC12</text>
<text x="102.7" y="125.3">PB4(NJTRST)</text>
<text x="105.7" y="122.8">PB3(JTDO</text>
<text x="111.1" y="120.2">PB2</text>
<text x="241.8" y="121.5">IO1</text>
<text x="241.8" y="124.1">IO2</text>
<text x="70.4" y="127.9">PC13</text>
<text x="70.4" y="130.4">PC14</text>
<text x="111.1" y="127.9">PB5</text>
<text x="111.1" y="130.4">PB6</text>
<text x="241.8" y="126.6">IO3</text>
<text x="241.8" y="129.1">IO4</text>
<text x="241.8" y="131.7">IO5</text>
<text x="70.4" y="132.9">PC15</text>
<text x="111.1" y="132.9">PB7</text>
<text x="111.1" y="135.5">PB8</text>
<text x="241.8" y="134.2">IO6</text>
<text x="241.8" y="136.8">IO7</text>
<text x="40.6" y="141.8">C18</text>
<text x="53.3" y="141.8">C19</text>
<text x="70.4" y="138">VCAP</text>
<text x="70.4" y="140.6">VCAP</text>
<text x="109.9" y="138">PB10</text>
<text x="109.9" y="140.6">PB12</text>
<text x="109.9" y="143.1">PB13</text>
<text x="241.8" y="139.3">IO8</text>
<text x="241.8" y="141.8">IO9</text>
<text x="40.6" y="144.4">2.2u</text>
<text x="53.3" y="144.4">2.2u</text>
<text x="109.9" y="145.6">PB14</text>
<text x="109.9" y="148.2">PB15</text>
<text x="241.8" y="144.4">IO10</text>
<text x="241.8" y="146.9">IO18</text>
<text x="241.8" y="149.5">IO19</text>
<text x="34.8" y="152">GND</text>
<text x="47.5" y="152">GND</text>
<text x="93.6" y="151.9" transform="rotate(-90 93.6 151.9)">VSS</text>
<text x="96.1" y="151.9" transform="rotate(-90 96.1 151.9)">VSSA</text>
<text x="97.5" y="155.8">U2</text>
<text x="254.9" y="150.6" transform="rotate(-90 254.9 150.6)">GND</text>
<text x="97.5" y="158.3">STM32H523RETx</text>
<text x="252" y="159.6">GND</text>
<text x="90.7" y="166">GND</text>
<text x="119" y="164.7">+3.3V</text>
<text x="138.5" y="167.2">J2</text>
<text x="155.8" y="164.7">+3.3V</text>
<text x="36.8" y="169.8">R9</text>
<text x="36.8" y="172.3">1k</text>
<text x="136" y="169.8">IDC-10</text>
<text x="38.1" y="179">D2</text>
<text x="38.1" y="181.5">BLUE</text>
<text x="32.3" y="187.6">GND</text>
<text x="127.5" y="191.4">GND</text>
<text x="147.8" y="191.4">GND</text>
</g>
<g font-size="1.8" fill="#a90000">
<text x="252.7" y="26.4">A4</text>
<text x="252.7" y="34">B5</text>
<text x="252.7" y="31.5">A5</text>
<text x="212.7" y="41.7">1</text>
<text x="216.9" y="38.8" transform="rotate(-90 216.9 38.8)">5</text>
<text x="220.3" y="41.7">6</text>
<text x="252.7" y="41.7">B7</text>
<text x="252.7" y="39.1">A7</text>
<text x="212.7" y="44.2">3</text>
<text x="220.3" y="44.2">4</text>
<text x="252.7" y="46.7">B6</text>
<text x="252.7" y="44.2">A6</text>
<text x="216.9" y="49" transform="rotate(-90 216.9 49)">2</text>
<text x="87.4" y="65.5" transform="rotate(-90 87.4 65.5)">1</text>
<text x="266.4" y="63.5" transform="rotate(-90 266.4 63.5)">A1</text>
<text x="274.1" y="63.5" transform="rotate(-90 274.1 63.5)">S1</text>
<text x="67.9" y="70.9">7</text>
<text x="89.9" y="66.1" transform="rotate(-90 89.9 66.1)">19</text>
<text x="92.5" y="66.1" transform="rotate(-90 92.5 66.1)">32</text>
<text x="95" y="66.1" transform="rotate(-90 95 66.1)">48</text>
<text x="97.5" y="66.1" transform="rotate(-90 97.5 66.1)">64</text>
<text x="100.1" y="66.1" transform="rotate(-90 100.1 66.1)">13</text>
<text x="115.5" y="70.9">14</text>
<text x="67.3" y="75.9">60</text>
<text x="115.5" y="73.4">15</text>
<text x="115.5" y="75.9">16</text>
<text x="67.9" y="81">5</text>
<text x="67.9" y="83.6">6</text>
<text x="115.5" y="78.5">17</text>
<text x="115.5" y="81">20</text>
<text x="115.5" y="83.6">21</text>
<text x="67.3" y="88.6">54</text>
<text x="115.5" y="86.1">22</text>
<text x="115.5" y="88.6">23</text>
<text x="67.9" y="93.7">8</text>
<text x="115.5" y="91.2">41</text>
<text x="115.5" y="93.7">42</text>
<text x="67.3" y="98.8">10</text>
<text x="67.3" y="101.3">11</text>
<text x="67.9" y="96.3">9</text>
<text x="115.5" y="96.3">43</text>
<text x="115.5" y="98.8">44</text>
<text x="115.5" y="101.3">45</text>
<text x="67.3" y="103.9">24</text>
<text x="67.3" y="106.4">25</text>
<text x="115.5" y="103.9">46</text>
<text x="115.5" y="106.4">49</text>
<text x="67.3" y="109">37</text>
<text x="67.3" y="111.5">38</text>
<text x="115.5" y="109">50</text>
<text x="239.3" y="112.8">2</text>
<text x="253.7" y="109.9" transform="rotate(-90 253.7 109.9)">1</text>
<text x="266.7" y="112.8">11</text>
<text x="67.3" y="114">39</text>
<text x="67.3" y="116.6">40</text>
<text x="67.3" y="119.1">51</text>
<text x="115.5" y="114">26</text>
<text x="115.5" y="116.6">27</text>
<text x="115.5" y="119.1">28</text>
<text x="238.7" y="117.9">18</text>
<text x="266.7" y="115.3">12</text>
<text x="67.3" y="121.7">52</text>
<text x="67.3" y="124.2">53</text>
<text x="115.5" y="121.7">55</text>
<text x="115.5" y="124.2">56</text>
<text x="238.7" y="120.4">17</text>
<text x="238.7" y="122.9">16</text>
<text x="238.7" y="125.5">15</text>
<text x="67.9" y="126.7">2</text>
<text x="67.9" y="129.3">3</text>
<text x="67.9" y="131.8">4</text>
<text x="115.5" y="126.7">57</text>
<text x="115.5" y="129.3">58</text>
<text x="115.5" y="131.8">59</text>
<text x="239.3" y="128">3</text>
<text x="239.3" y="130.6">4</text>
<text x="67.3" y="136.9">30</text>
<text x="115.5" y="134.4">61</text>
<text x="115.5" y="136.9">29</text>
<text x="239.3" y="133.1">5</text>
<text x="239.3" y="135.6">6</text>
<text x="67.3" y="139.4">62</text>
<text x="115.5" y="139.4">33</text>
<text x="115.5" y="142">34</text>
<text x="238.7" y="143.3">10</text>
<text x="239.3" y="138.2">7</text>
<text x="239.3" y="140.7">8</text>
<text x="115.5" y="144.5">35</text>
<text x="115.5" y="147.1">36</text>
<text x="238.7" y="145.8">13</text>
<text x="238.7" y="148.3">14</text>
<text x="92.5" y="155" transform="rotate(-90 92.5 155)">18</text>
<text x="95" y="155" transform="rotate(-90 95 155)">12</text>
<text x="253.7" y="153.1" transform="rotate(-90 253.7 153.1)">9</text>
<text x="143.4" y="172.5">2</text>
<text x="134.5" y="175">3</text>
<text x="134.5" y="177.5">5</text>
<text x="143.4" y="175">4</text>
<text x="143.4" y="177.5">6</text>
<text x="134.5" y="180.1">7</text>
<text x="134.5" y="182.6">9</text>
<text x="142.8" y="182.6">10</text>
<text x="143.4" y="180.1">8</text>
</g>
<g font-size="1.8" fill="#0f0f0f">
<text x="174.6" y="31.4">ESP_LED</text>
<text x="236.9" y="31.4">ESP_USB_CC1</text>
<text x="236.9" y="33.9">ESP_USB_CC2</text>
<text x="197.1" y="41.6">ESP_USB_D-</text>
<text x="197.1" y="44.1">ESP_USB_D+</text>
<text x="53.3" y="70.8">STM_RESET</text>
<text x="53.3" y="75.9">STM_BOOT0</text>
<text x="142.2" y="73.3">STM_LED</text>
<text x="142.2" y="75.9">ESP_RXD</text>
<text x="53.3" y="83.5">STM_OSC_OUT</text>
<text x="53.3" y="80.9">STM_OSC_IN</text>
<text x="142.2" y="78.4">ESP_TXD</text>
<text x="142.2" y="80.9">ESP_CS</text>
<text x="142.2" y="98.7">ESP_DATAREADY</text>
<text x="142.2" y="101.3">ESP_EN</text>
<text x="142.2" y="103.8">STM_SWDIO</text>
<text x="142.2" y="106.3">STM_SWCLK</text>
<text x="221" y="112.7">ESP_EN</text>
<text x="270.5" y="112.7">ESP_RXD</text>
<text x="142.2" y="119">ESP_HANDSHAKE</text>
<text x="221" y="117.8">ESP_LED</text>
<text x="270.5" y="115.2">ESP_TXD</text>
<text x="142.2" y="121.6">ESP_SCK</text>
<text x="142.2" y="124.1">ESP_MISO</text>
<text x="221" y="125.4">ESP_DATAREADY</text>
<text x="221" y="122.8">ESP_IO2</text>
<text x="142.2" y="126.7">ESP_MOSI</text>
<text x="221" y="130.5">ESP_MISO</text>
<text x="221" y="127.9">ESP_MOSI</text>
<text x="53.3" y="136.8">STM_VCAP</text>
<text x="221" y="133">ESP_SCK</text>
<text x="221" y="135.5">ESP_CS</text>
<text x="221" y="140.6">ESP_BOOT</text>
<text x="221" y="143.2">ESP_HANDSHAKE</text>
<text x="221" y="138.1">ESP_IO8</text>
<text x="221" y="148.2">ESP_USB_D+</text>
<text x="221" y="145.7">ESP_USB_D-</text>
<text x="24.8" y="164.8">STM_LED</text>
<text x="122.8" y="172.4">STM_RESET 1</text>
<text x="146" y="172.4">STM_SWCLK</text>
<text x="146" y="174.9">STM_SWDIO</text>
</g>
</svg>
